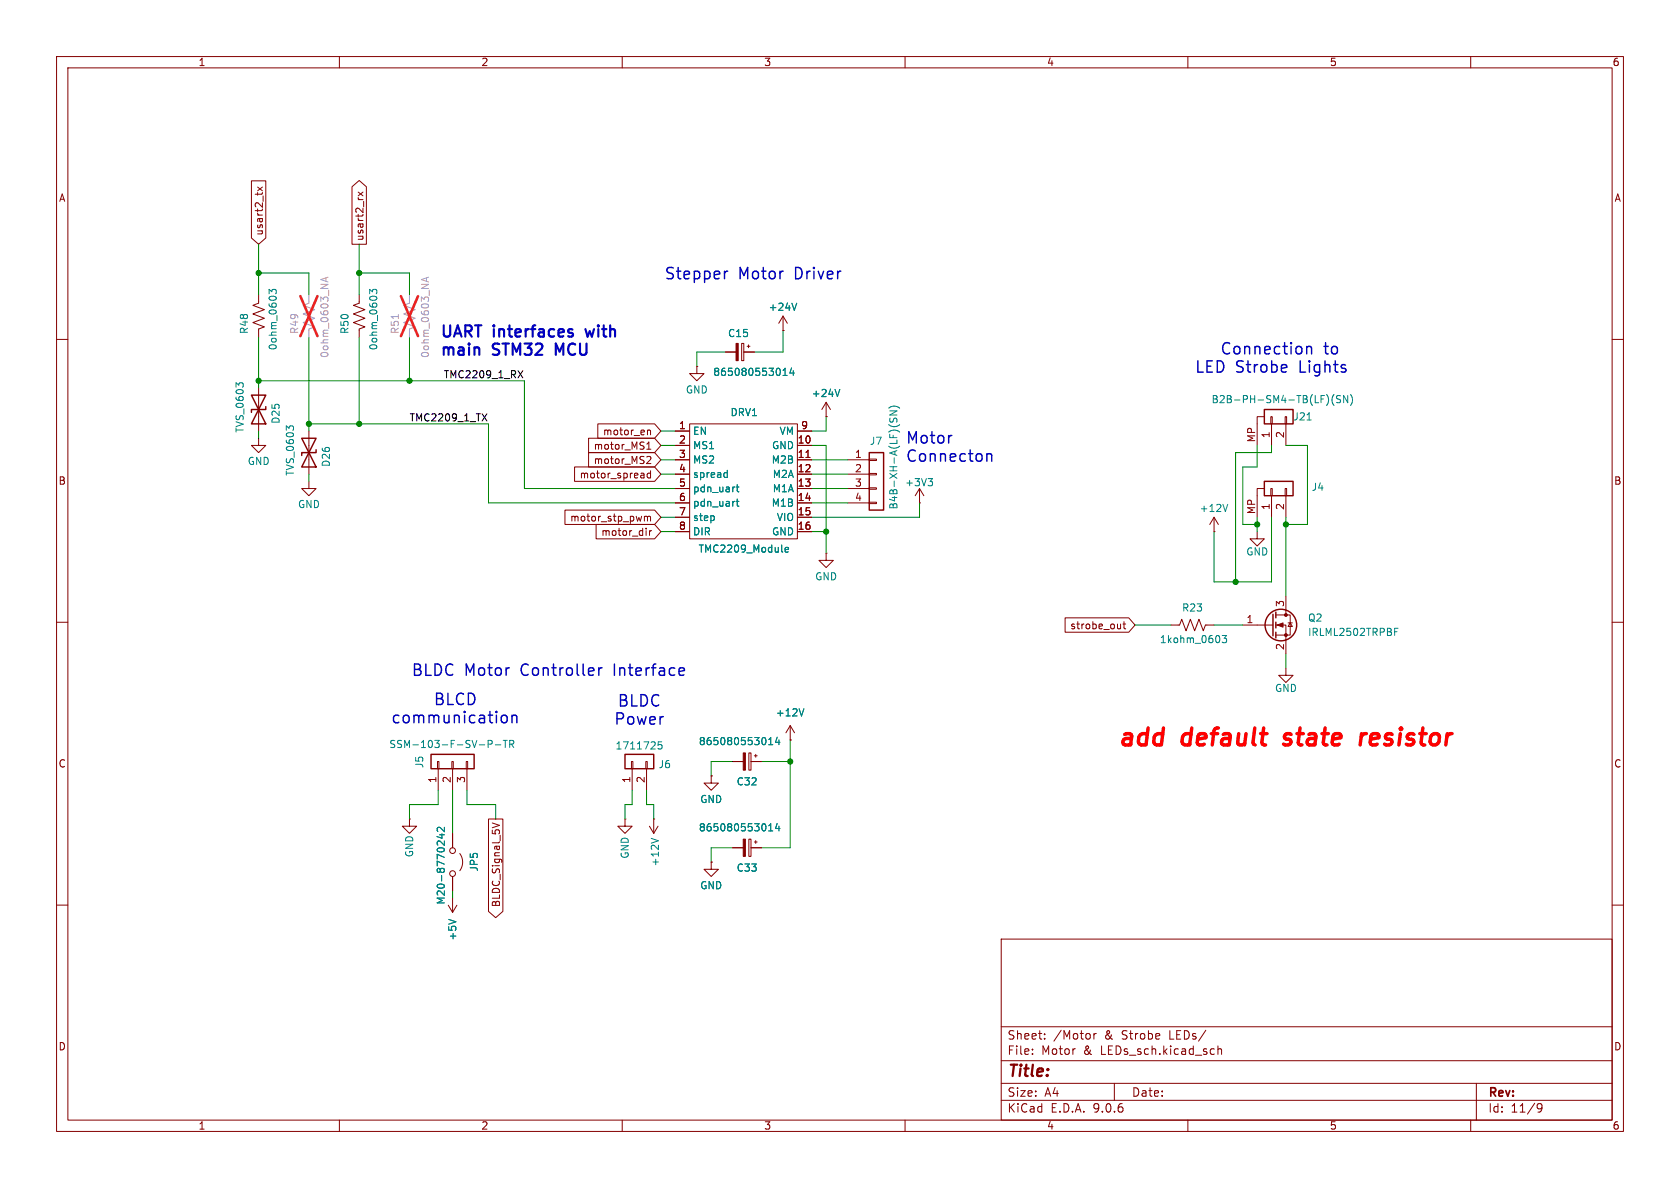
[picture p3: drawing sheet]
<svg xmlns="http://www.w3.org/2000/svg" width="297mm" height="210mm" viewBox="0 0 297 210" stroke-linecap="round" stroke-linejoin="round" font-family="sans-serif">
<g fill="none" stroke="#840000" stroke-width=".18">
<path d="M10 10h277v190h-277zM12 12h273v186h-273zM60 10v2M110 10v2M160 10v2M210 10v2M260 10v2M44.4 32h2.6v10.1l-1.3 1.1-1.3-1.1zM45.5 33.1l.9 .6M46.4 33.1l-.9 .6M62.2 33l1.3-1.1 1.3 1.1v10.2h-2.6zM63.3 34l.9 .6"/>
<path d="M64.2 34l-.9 .6M45.7 52.1v1.5l-1 .4 2 .7-2 .8 2 .8-2 .7 2 .8-1 .4v1.5M63.5 52.1v1.5l-1 .4 2 .7-2 .8 2 .8-2 .7 2 .8-1 .4v1.5M138.4 58.4h.1M138.4 55.9l-.7 1.3M138.4 55.9l.8 1.3M138.4 55.9v2.5M10 60h2M45.7 77.5v1.2h1.3l-1.3 1.3-1.3-1.3h1.3M45.7 68.6v7.6M54.6 76.2v7.6M104.1 77.5h11.6l1.1 1.2-1.1 1.3h-11.6z"/>
<path d="M105.7 74.9h10l1.1 1.3-1.1 1.3h-10zM114.3 79.4h.8M114.3 78.5l.4-.4v1.3M114.5 76.1l.1-.1 .3 .1 .1 .8M119.4 76.2h2.5M119.4 78.7h2.5M121.9 74.9h19.1v20.4h-19.1zM123.2 64.8v1.2h1.3l-1.3 1.3-1.3-1.3h1.3M123.2 64.8h.1M128.3 62.2h1.8M131.1 60.7h.4v3.1h-.4zM131.5 62.2h1.8"/>
<path d="M132.1 61.2h.5M132.3 61v.5M141 76.2h2.5M141 78.7h2.5M146 73.7h.1M146 71.1l-.7 1.3M146 71.1l.8 1.3M146 71.1v2.6M223.5 73.7h-1.3v5M224.7 73.7h.2v1.2h-.2zM224.8 74.9v3.8M227.2 73.7h.3v1.2h-.3z"/>
<path d="M227.3 74.9v3.8M285 60h2M54.6 85.1v1.3h1.3l-1.3 1.2-1.3-1.2h1.3M99.9 90.2h15.8l1.1 1.2-1.1 1.3h-15.8zM101.6 82.5h14.1l1.1 1.3-1.1 1.3h-14.1zM104.1 80h11.6l1.1 1.3-1.1 1.3h-11.6zM105.4 92.7h10.3l1.1 1.3-1.1 1.3h-10.3zM113.8 83.7l.1 .8M113.9 84.4l-.2 .1M113.9 83.9l-.2 .1M113.9 91.3v.8M113.9 91.4l.4-.1 .2 .1"/>
<path d="M114.5 91.4l.1-.1h.3l.1 .8M114.5 91.4v.7M114.5 80.7h.4l.2 .3-.8 1h.8M114.8 93.8v.9M115 83.2v1.3M115 83.7l-.4-.1-.2 .3 .1 .5h.5M115.2 93.8l-.4 .2M119.4 81.3h2.5M119.4 83.8h2.5M119.4 86.4h2.5M119.4 88.9h2.5M119.4 91.4h2.5"/>
<path d="M119.4 94h2.5M141 81.3h2.5M141 83.8h2.5M141 86.4h2.5M141 88.9h2.5M141 91.4h2.5M141 94h2.5M142.5 80.9h.7M146 97.8v1.3h1.3l-1.3 1.2-1.2-1.2h1.2M146 97.8h.1M149.9 81.3h3.8M149.9 83.8h3.8"/>
<path d="M149.9 86.4h3.8M149.9 88.9h3.8M153.7 81.2h1.2v.2h-1.2zM153.7 83.7h1.2v.2h-1.2zM153.7 86.2h1.2v.3h-1.2zM153.7 88.8h1.2v.2h-1.2zM162.6 88.9h.1M162.6 86.4l-.8 1.2M162.6 86.4l.7 1.2M162.6 86.4v2.5M214.6 94h.1M214.6 91.4l-.7 1.3"/>
<path d="M214.6 91.4l.8 1.3M214.6 91.4v2.6M222.2 94v1.3h-1.2l1.2 1.2 1.3-1.2h-1.3M223.5 86.4h-1.3v5M224.7 86.4h.2v1.2h-.2zM224.8 87.6v3.8M227.2 86.4h.3v1.2h-.3zM227.3 87.6v3.8M10 110h2M188.3 109.2h11.2l1.2 1.3-1.2 1.3h-11.2zM198.1 110.3v.9M198.1 111l-.1 .1"/>
<path d="M198.5 110.3h.5M198.7 109.9v1.1l.3 .2M207 110.5h1.5l.4-1 .8 2 .7-2 .8 2 .8-2 .7 2 .4-1h1.5M219.7 110.5h5.3M225.6 108.7h2.5v3.6h-2.5M225.6 110.5h1.7v5.1M227.3 118.1v1.3h-1.2l1.2 1.3 1.3-1.3h-1.3M227.3 105.4v3.3M227.7 110.1h.8M228.1 110.1l.4 .6h-.8zM285 110h2M77.3 134.6h.3v1.3h-.3z"/>
<path d="M77.5 135.9v3.8M79.9 134.6h.2v1.3h-.2zM80 135.9v3.8M82.4 134.6h.3v1.3h-.3zM82.5 135.9v3.8M111.6 134.6h.3v1.3h-.3zM111.8 135.9v3.8M114.2 134.6h.2v1.3h-.2zM114.3 135.9v3.8M125.7 137.2v1.2h1.3l-1.3 1.3-1.2-1.3h1.2M125.7 137.2h.1M129.5 134.6h1.9"/>
<path d="M132.4 133.1h.4v3h-.4zM132.8 134.6h1.8M133.3 133.6h.6M133.6 133.4v.5M139.7 130.8h.1M139.7 128.3l-.8 1.2M139.7 128.3l.8 1.2M139.7 128.3v2.5M72.4 144.8v1.3h1.3l-1.3 1.2-1.3-1.2h1.3M72.4 144.8h.1M80 147.3v2.6M80 154.9v2.6"/>
<path d="M80 158.8v2.5M81.3 150.9a2.54 2.54 0 0 1 0 3M86.4 144.8h2.5v16.3l-1.3 1.1-1.2-1.1zM87 145.5l1.3 .4-1.3 .4M110.5 144.8v1.3h1.3l-1.3 1.2-1.3-1.2h1.3M110.5 144.8h.1M114.8 146.1l.8 1.2M115.6 144.8h.1M115.6 144.8v2.5M116.3 146.1l-.7 1.2M125.7 152.4v1.3h1.3l-1.3 1.2-1.2-1.2h1.2M125.7 152.4h.1"/>
<path d="M129.5 149.9h1.9M132.4 148.3h.4v3.1h-.4zM132.8 149.9h1.8M133.3 148.8h.6M133.6 148.6v.5M10 160h2M79.2 160l.8 1.3M80.8 160l-.8 1.3M177 166h108v32h-108zM285 160h2M60 198v2M110 198v2"/>
<path d="M160 198v2M177 194.5h108M177 191.5h108M177 187.5h108M177 181.5h108M182.5 186.3v.1M182.5 185.5v.1M184.7 183.6v.1M184.7 182.8v.1M193.4 182.7v1M193.8 182.7l-.3 .1-.1 .2M197 191.5v3"/>
<path d="M210 198v2M215.3 184.9v1.5M215.3 185.5l.2-.1 .4 .1 .1 .9M260 198v2M261 191.5v6.5M271.7 195.4l.3-.3 .5 .1a.99 .99 0 0 1-.3 1.4h-.3M271.7 195.7l.3 .3h.3l.3-.3"/>
<circle cx="80" cy="150.4" r=".51"/>
<circle cx="80" cy="154.4" r=".51"/>
</g>
<g fill="none" stroke="#840000" stroke-width=".25">
<path d="M44.4 69.9l2.6 5h-2.6l2.6-5zM47 71.9v.5h-2.6v.5M53.3 77.5l2.6 5.1h-2.6l2.6-5.1zM55.9 79.5v.5h-2.6v.5M223.5 72.4h5.1v2.5h-5.1zM153.7 80h2.5v10.2h-2.5zM223.5 85.1h5.1v2.5h-5.1zM225 108.6v3.8M225.6 108.2v1M225.6 110v1M225.6 111.8v1M76.2 133.4h7.6v2.5h-7.6z"/>
<path d="M110.5 133.4h5.1v2.5h-5.1z"/>
<circle cx="226.4" cy="110.5" r="2.79"/>
</g>
<g fill="#840000" stroke="#840000" stroke-width=".18">
<path d="M131.4 148.3h.4v3.1h-.4z"/>
<path d="M130.1 60.7h.4v3.1h-.4z"/>
<path d="M225.8 110.5l1-.4v.8z"/>
<path d="M131.4 133.1h.4v3h-.4z"/>
<circle cx="227.3" cy="108.7" r=".25"/>
<circle cx="227.3" cy="112.3" r=".25"/>
</g>
<g fill="none" stroke="#008484" stroke-width=".18">
<path d="M47.6 51.9v-.7l.5 .4 .1-.4h.5l.1 .2-.1 .5M65.3 51.9v-.7l.5 .4 .2-.4h.5l.1 .2-.1 .5M140.8 53.6l-.4 1.3M42.2 68.1l-.5-.4v.7M42.3 67.7h.6M51.1 75.7l-.5-.4v.8M51.2 75.3h.6M138.4 66.4h.8M138.4 65.5l.4-.4v1.3M139.9 65l-.3 .9h.8M140.2 65.5v.9M148.5 68.8l-.5 1.3"/>
<path d="M157.1 72.2a1.46 1.46 0 0 1 2 0M157.3 72.6h1.3l-1.3 .8h1.3M157.4 73.9l-.1 .5 .2 .2M157.7 74.6l.5-.7 .4 .3-.1 .4M231.1 74.2h.7M235.8 69.7a1.46 1.46 0 0 0 0 2M237 70l-.5-.1-.2 .1v.4l.6 .2 .1 .3-.3 .3-.4-.1M238.3 69.9v1.3l-.8-1.3v1.3M238.7 69.7a1.46 1.46 0 0 1 0 2M128.2 83.6h.4M128.6 83.1v1.3M128.6 84.3l-.4 .1"/>
<path d="M130.1 86.1h.5M130.1 88.6h.5M130.3 85.7v1.1l.3 .1M130.3 88.2v1.1l.3 .2M138.8 97.2l.6-.1-.1-.3h-.3l-.2 .1 .1 .6h.4M164.1 84.6h.8l-.5 .5M164.6 85.1l.3 .2v.3l-.3 .3M217 89.2l-.4 1.2M216.1 112.3h.7l-.4 .5 .4 .1v.6l-.2 .1-.5-.1M246.6 111.7h.4M246.6 111.1h.6M86.3 131.5h.6l.1-.2v-.3l-.7-.1v1.3"/>
<path d="M87.6 131.7h.9M89 130.9h.7M89.3 130.9v1.3M90.1 131.5h.6l.1-.2v-.3l-.7-.1v1.3M90.4 131.5l.4 .7M117 131.1h-.6l-.1 .6 .2-.1 .4 .1 .1 .2v.4l-.2 .1-.5-.1M135.9 130.7l.4-.3v1.2M135.9 131.6h.7M137.4 130.3l-.3 .9h.8M137.7 130.8v.8M142.1 125.3l-.4 1.3M77.7 147.6h.9"/>
<path d="M78.1 147.4v.8l-.9-.3M78.6 146.2v.8l-.9-.8-.4 .3 .1 .5M115.1 148.2l1.3 .4M135.9 146.9h.7M135.9 146l.4-.4v1.3M137.4 145.6l-.3 .9h.8M137.7 146v.9M79.3 162.5l1.3 .4"/>
</g>
<path d="M54.6 52.1v1.5l-1 .4 2 .7-2 .8 2 .8-2 .7 2 .8-1 .4v1.5M57.6 49.1v.6M58 49l-1.3 .4 1.3 .4M70.4 55.6v.7M72.4 52.1v1.5l-1 .4 2 .7-2 .8 2 .8-2 .7 2 .8-1 .4v1.5M75.4 49.1v.6M75.8 49l-1.3 .4 1.3 .4" fill="none" stroke="#a1a1a1" stroke-width=".18"/>
<path d="M53.1 52.3l3 7.1M56.1 52.3l-3 7.1M70.9 52.3l3 7.1M73.9 52.3l-3 7.1" fill="none" stroke="#ff2626" stroke-width=".46"/>
<path d="M85.2 73.1l.9 1.3M86.1 73.1l-.9 1.3M91.6 65.5l.8 1.3M92.4 65.5l-.8 1.3" fill="none" stroke="#000" stroke-width=".18"/>
<g fill="none" stroke="#008400" stroke-width=".18">
<path d="M45.7 48.3h8.9v3.8M45.7 43.2v8.9M45.7 59.7v8.9M54.6 59.7v16.5M63.5 48.3h8.9v3.8M63.5 43.2v8.9M63.5 59.7v15.2M72.4 59.7v7.6M138.4 58.4v3.8h-5.1M45.7 67.3h47v19.1h26.7M45.7 76.2v1.3M54.6 74.9h31.8v14h33"/>
<path d="M116.8 78.7h2.6M116.8 76.2h2.6M128.3 62.2h-5.1v2.6M143.5 78.7h2.5v19.1M146 73.7v2.5h-2.5M222.2 78.7v3.9h-2.5v10.1h2.5M224.8 78.7v1.3h-6.4v22.9M227.3 78.7h3.8v14h-3.8M54.6 83.8v1.3M116.8 94h2.6M116.8 91.4h2.6M116.8 83.8h2.6"/>
<path d="M116.8 81.3h2.6M143.5 94h2.5M143.5 88.9h6.4M143.5 83.8h6.4M143.5 81.3h6.4M143.5 86.4h6.4M162.6 88.9v2.5h-19.1M222.2 91.4v2.6M224.8 91.4v11.5h-10.2v-8.9M227.3 91.4v14M200.7 110.5h6.3M214.6 110.5h5.1"/>
<path d="M227.3 115.6v2.5M77.5 139.7v2.5h-5.1v2.6M80 139.7v7.6M82.5 139.7v2.5h5.1v2.6M111.8 139.7v2.5h-1.3v2.6M114.3 139.7v2.5h1.3v2.6M129.5 134.6h-3.8v2.6M134.6 134.6h5.1M139.7 130.8v19.1h-5.1M80 157.5v1.3M129.5 149.9h-3.8v2.5"/>
</g>
<g fill="none" stroke="#0000c2" stroke-width=".25">
<path d="M128.1 47.9v1.4M128.7 47.9a.51 .51 0 0 0-.6 .4M168.1 77h.2M227.4 64.5l.1 .4-1 .2M231 61.2v1.4M231 61.4a.5 .5 0 0 1 .9 .1v1.1M174.5 80.2v1.3M174.5 80.4a.5 .5 0 0 1 .8 .1v1M105.9 118v1.4M106.4 118a.51 .51 0 0 0-.5 .4M120.7 118l.2 .1 .1 .4-1 .2M120.9 119.3l-.2 .1"/>
<path d="M88.7 126.6a.54 .54 0 0 1 .5-.2 .54 .54 0 0 1 .5 .4v.6a.54 .54 0 0 1-.6 .4 .54 .54 0 0 1-.5-.4zM90.5 126.6a.5 .5 0 0 1 .9 .1v1.1M90.5 126.4v1.4"/>
</g>
<path d="M226.9 131.5l.3 .2M240.7 129.7l-.2 2M241.6 129.7a.89 .89 0 0 0-1 .6" fill="none" stroke="#f00" stroke-width=".6"/>
<path d="M101.2 58.3l-.5-.1-.3 .3 .1 .2 .7 .2 .1 .2-.1 .3-.2 .1-.6-.1M84.4 61.4l.3 .3v1" fill="none" stroke="#0000c2" stroke-width=".38"/>
<g fill="#008400" stroke="#008400" stroke-width=".18">
<circle cx="222.2" cy="92.7" r=".46"/>
<circle cx="227.3" cy="92.7" r=".46"/>
<circle cx="218.4" cy="102.9" r=".46"/>
<circle cx="146" cy="94" r=".46"/>
<circle cx="139.7" cy="134.6" r=".46"/>
<circle cx="72.4" cy="67.3" r=".46"/>
<circle cx="45.7" cy="67.3" r=".46"/>
<circle cx="45.7" cy="48.3" r=".46"/>
<circle cx="63.5" cy="48.3" r=".46"/>
<circle cx="63.5" cy="74.9" r=".46"/>
<circle cx="54.6" cy="74.9" r=".46"/>
</g>
<g font-size="4.2" fill="#f00">
<text x="197.3" y="132.1">add</text>
<text x="208.9" y="132.1">default</text>
<text x="228.1" y="132.1">state</text>
<text x="242.8" y="132.1">resistor</text>
</g>
<g font-size="2.8" fill="#0000c2">
<text x="117.3" y="49.5">Stepper</text>
<text x="130.6" y="49.5">Motor</text>
<text x="140.7" y="49.5">Driver</text>
<text x="77.7" y="59.8">UART</text>
<text x="87.3" y="59.8">interfaces</text>
<text x="104.4" y="59.8">with</text>
<text x="77.7" y="63">main</text>
<text x="87.2" y="63">STM32</text>
<text x="99" y="63">MCU</text>
<text x="215.6" y="62.8">Connection</text>
<text x="234" y="62.8">to</text>
<text x="211.1" y="66">LED Strobe</text>
<text x="229.9" y="66">Lights</text>
<text x="160" y="78.6">Motor</text>
<text x="160" y="81.8">Connecton</text>
<text x="72.6" y="119.6">BLDC</text>
<text x="82.1" y="119.6">Motor</text>
<text x="92.3" y="119.6">Controller</text>
<text x="109" y="119.6">Interface</text>
<text x="76.5" y="124.8">BLCD</text>
<text x="109" y="125.1">BLDC</text>
<text x="69" y="128">communication</text>
<text x="108.4" y="128.3">Power</text>
</g>
<text font-size="2.8" fill="#840000" x="178" y="190.9">Title:</text>
<g font-size="2.1" fill="#840000">
<text x="178" y="184">Sheet:</text>
<text x="186.2" y="184">/Motor</text>
<text x="195.3" y="184">&amp;</text>
<text x="198.5" y="184">Strobe</text>
<text x="207" y="184">LEDs/</text>
<text x="178" y="186.7">File:</text>
<text x="184.1" y="186.7">Motor</text>
<text x="191.6" y="186.7">&amp;</text>
<text x="194.8" y="186.7">LEDs_sch.kicad_sch</text>
<text x="178" y="196.9">KiCad</text>
<text x="178" y="194.1">Size:</text>
<text x="184.7" y="194.1">A4</text>
<text x="185.7" y="196.9">E.D.A.</text>
<text x="193.3" y="196.9">9.0.6</text>
<text x="200" y="194.1">Date:</text>
<text x="263" y="194.3">Rev:</text>
<text x="263" y="196.9">Id:</text>
<text x="267.1" y="196.9">11/9</text>
</g>
<g font-size="1.8" fill="#840000">
<text x="35" y="11.9">1</text>
<text x="85" y="11.9">2</text>
<text x="135" y="11.9">3</text>
<text x="185" y="11.9">4</text>
<text x="235" y="11.9">5</text>
<text x="285" y="11.9">6</text>
<text x="10.3" y="35.9">A</text>
<text x="285.3" y="35.9">A</text>
<text x="46.7" y="41.8" transform="rotate(-90 46.7 41.8)">usart2_tx</text>
<text x="64.5" y="42.7" transform="rotate(-90 64.5 42.7)">usart2_rx</text>
<text x="106.5" y="77.2">motor_en</text>
<text x="119.9" y="75.9">1</text>
<text x="141.5" y="75.9">9</text>
<text x="224.5" y="77.5" transform="rotate(-90 224.5 77.5)">1</text>
<text x="227.1" y="77.5" transform="rotate(-90 227.1 77.5)">2</text>
<text x="104.9" y="82.2">motor_MS2</text>
<text x="104.9" y="79.7">motor_MS1</text>
<text x="119.9" y="78.5">2</text>
<text x="119.9" y="81">3</text>
<text x="119.9" y="83.6">4</text>
<text x="140.9" y="78.5">10</text>
<text x="140.9" y="81">11</text>
<text x="140.9" y="83.6">12</text>
<text x="151.1" y="81">1</text>
<text x="151.1" y="83.6">2</text>
<text x="222" y="78.3" transform="rotate(-90 222 78.3)">MP</text>
<text x="10.3" y="85.9">B</text>
<text x="102.4" y="84.8">motor_spread</text>
<text x="119.9" y="86.1">5</text>
<text x="119.9" y="88.6">6</text>
<text x="140.9" y="86.1">13</text>
<text x="140.9" y="88.6">14</text>
<text x="151.1" y="86.1">3</text>
<text x="151.1" y="88.6">4</text>
<text x="285.3" y="85.9">B</text>
<text x="100.7" y="92.4">motor_stp_pwm</text>
<text x="106.2" y="94.9">motor_dir</text>
<text x="119.9" y="91.2">7</text>
<text x="119.9" y="93.7">8</text>
<text x="140.9" y="91.2">15</text>
<text x="140.9" y="93.7">16</text>
<text x="222" y="91" transform="rotate(-90 222 91)">MP</text>
<text x="224.5" y="90.2" transform="rotate(-90 224.5 90.2)">1</text>
<text x="227.1" y="90.2" transform="rotate(-90 227.1 90.2)">2</text>
<text x="227.1" y="107.4" transform="rotate(-90 227.1 107.4)">3</text>
<text x="189.1" y="111.4">strobe_out</text>
<text x="220.3" y="110.2">1</text>
<text x="227.1" y="115" transform="rotate(-90 227.1 115)">2</text>
<text x="10.3" y="135.9">C</text>
<text x="285.3" y="135.9">C</text>
<text x="77.2" y="138.5" transform="rotate(-90 77.2 138.5)">1</text>
<text x="79.8" y="138.5" transform="rotate(-90 79.8 138.5)">2</text>
<text x="82.3" y="138.5" transform="rotate(-90 82.3 138.5)">3</text>
<text x="111.5" y="138.5" transform="rotate(-90 111.5 138.5)">1</text>
<text x="114" y="138.5" transform="rotate(-90 114 138.5)">2</text>
<text x="88.6" y="160.5" transform="rotate(-90 88.6 160.5)">BLDC_Signal_5V</text>
<text x="10.3" y="185.9">D</text>
<text x="285.3" y="185.9">D</text>
<text x="35" y="199.9">1</text>
<text x="85" y="199.9">2</text>
<text x="135" y="199.9">3</text>
<text x="185" y="199.9">4</text>
<text x="235" y="199.9">5</text>
<text x="285" y="199.9">6</text>
</g>
<g font-size="1.8" fill="#008484">
<text x="44" y="59.1" transform="rotate(-90 44 59.1)">R48</text>
<text x="61.8" y="59.1" transform="rotate(-90 61.8 59.1)">R50</text>
<text x="128.6" y="59.8">C15</text>
<text x="135.8" y="55.2">+24V</text>
<text x="49.1" y="62" transform="rotate(-90 49.1 62)">0ohm_0603</text>
<text x="66.9" y="62" transform="rotate(-90 66.9 62)">0ohm_0603</text>
<text x="121.2" y="69.8">GND</text>
<text x="126" y="66.6">865080553014</text>
<text x="143.4" y="70.4">+24V</text>
<text x="214.1" y="71.5">B2B-PH-SM4-TB(LF)(SN)</text>
<text x="43.3" y="76.6" transform="rotate(-90 43.3 76.6)">TVS_0603</text>
<text x="49.6" y="75" transform="rotate(-90 49.6 75)">D25</text>
<text x="122.4" y="77.1">EN</text>
<text x="129.1" y="73.8">DRV1</text>
<text x="137.7" y="77.1">VM</text>
<text x="228.6" y="74.5">J21</text>
<text x="43.7" y="82.4">GND</text>
<text x="58.5" y="82.6" transform="rotate(-90 58.5 82.6)">D26</text>
<text x="122.4" y="79.6">MS1</text>
<text x="122.4" y="82.1">MS2</text>
<text x="136.3" y="82.1">M2B</text>
<text x="136.4" y="79.6">GND</text>
<text x="153.7" y="78.8">J7</text>
<text x="52.2" y="84.2" transform="rotate(-90 52.2 84.2)">TVS_0603</text>
<text x="122.4" y="84.7">spread</text>
<text x="122.4" y="87.2">pdn_uart</text>
<text x="122.4" y="89.8">pdn_uart</text>
<text x="136.3" y="89.8">M1B</text>
<text x="136.5" y="84.7">M2A</text>
<text x="136.5" y="87.2">M1A</text>
<text x="159.9" y="86.2">+3V3</text>
<text x="231.8" y="87">J4</text>
<text x="52.6" y="90">GND</text>
<text x="122.4" y="92.3">step</text>
<text x="122.4" y="94.8">DIR</text>
<text x="136.4" y="94.8">GND</text>
<text x="137.2" y="92.3">VIO</text>
<text x="158.9" y="90.2" transform="rotate(-90 158.9 90.2)">B4B-XH-A(LF)(SN)</text>
<text x="212" y="90.7">+12V</text>
<text x="123.4" y="97.9">TMC2209_Module</text>
<text x="220.2" y="98.4">GND</text>
<text x="144" y="102.8">GND</text>
<text x="205" y="113.9">1kohm_0603</text>
<text x="208.9" y="108.3">R23</text>
<text x="231.1" y="110.1">Q2</text>
<text x="231.1" y="112.6">IRLML2502TRPBF</text>
<text x="225.3" y="122.5">GND</text>
<text x="123.5" y="131.9">865080553014</text>
<text x="137.1" y="126.8">+12V</text>
<text x="68.7" y="132.4">SSM-103-F-SV-P-TR</text>
<text x="75" y="135.9" transform="rotate(-90 75 135.9)">J5</text>
<text x="108.7" y="132.7">1711725</text>
<text x="116.3" y="136">J6</text>
<text x="123.7" y="142.2">GND</text>
<text x="130.1" y="139">C32</text>
<text x="123.5" y="147.2">865080553014</text>
<text x="73.3" y="151.6" transform="rotate(-90 73.3 151.6)">GND</text>
<text x="84.7" y="154.2" transform="rotate(-90 84.7 154.2)">JP5</text>
<text x="111.4" y="151.9" transform="rotate(-90 111.4 151.9)">GND</text>
<text x="116.7" y="153.3" transform="rotate(-90 116.7 153.3)">+12V</text>
<text x="130.1" y="154.3">C33</text>
<text x="78.8" y="160" transform="rotate(-90 78.8 160)">M20-8770242</text>
<text x="123.7" y="157.4">GND</text>
<text x="80.9" y="166.4" transform="rotate(-90 80.9 166.4)">+5V</text>
</g>
<g font-size="1.8" fill="#a1a1a1">
<text x="52.9" y="59.1" transform="rotate(-90 52.9 59.1)">R49</text>
<text x="70.7" y="59.1" transform="rotate(-90 70.7 59.1)">R51</text>
<text x="58.3" y="63.4" transform="rotate(-90 58.3 63.4)">0ohm_0603_NA</text>
<text x="76" y="63.4" transform="rotate(-90 76 63.4)">0ohm_0603_NA</text>
</g>
<g font-size="1.8">
<text x="78.4" y="67">TMC2209_1_RX</text>
<text x="72.3" y="74.6">TMC2209_1_TX</text>
</g>
</svg>
